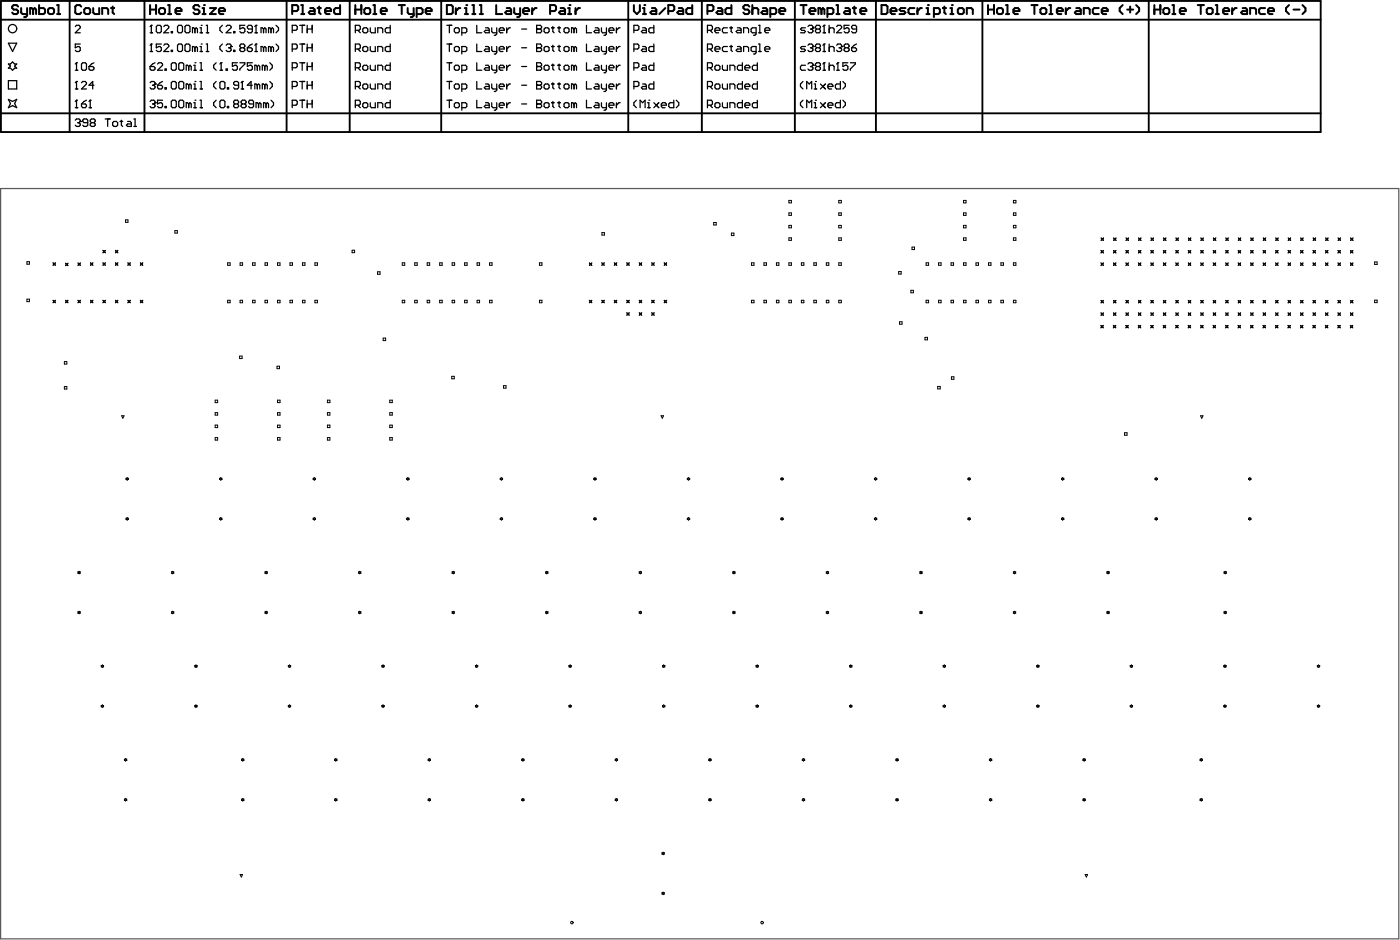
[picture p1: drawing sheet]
<svg xmlns="http://www.w3.org/2000/svg" width="950mm" height="637mm" viewBox="0 0 950 637" stroke-linecap="round" stroke-linejoin="round" font-family="sans-serif">
<path d="M0 128h949v508h-949z" fill="none" stroke="#5a5a5a" stroke-width=".85"/>
<g fill="none" stroke="#000" stroke-width=".85">
<path d="M51 18l1-1h2v1v1l-3 3h3M102 18l1-1v5M107 17h2v1v3v1h-2l-1-1v-3zM111 18l1-1h2v1v1l-3 3h3M121 17h2l1 1v3l-1 1h-2l-1-1v-3zM126 17h2l1 1v3l-1 1h-2l-1-1v-3zM132 20l-1-1v3M132 20v2M132 20l1-1 1 1v2M136 19v3M140 17h1v5M151 17l-2 2v2l2 1"/>
<path d="M153 18l1-1h2l1 1v1l-4 3h4M166 17h-3v3l1-1 2 1v1l-1 1h-1l-1-1M171 20h-2l-1-1 1-2h1l1 1v3l-1 1h-1l-1-1M173 18l1-1v5M179 20l-2-1v3M179 20v2M179 20l1-1v1v2M184 20l-2-1v3M184 20l1-1 1 1v2M184 20v2M187 17l2 2v2l-2 1M203 17h4"/>
<path d="M205 17v5M208 17v5M208 20h4M212 17v5M247 19h2v1v1v1h-2l-1-1v-1zM251 19v2l1 1h3v-3M265 17v5h-3l-1-1v-1l1-1h3M303 17h3M305 17v5M309 19h2l1 1v1l-1 1h-2l-1-1v-1zM323 17v5h4M329 19h2l1 1v2h-3l-1-1h1h3"/>
<path d="M334 19v2v1h3M337 19v4l-2 1M344 19v3M346 19h-1l-1 2M354 20h3M364 17h3v1v2v1v1h-3zM364 20h3M370 19h2v1v1v1h-2l-1-1v-1zM374 19h2M375 18v3l1 1M378 19h2M379 18v3l1 1"/>
<path d="M383 19h2l1 1v1l-1 1h-2v-1v-1zM389 20l-1-1v3M389 20v2M389 20l1-1 1 1v2M398 17v5h3M404 19h1l1 1v2h-2l-1-1h1h2M408 19v2l1 1h2M411 19v4l-1 1M418 19v3M421 19h-1l-2 2M436 19h2v1v2h-2l-1-1h1h2M444 17v5h-3l-1-1v-1l1-1h3"/>
<path d="M493 19h-2l-1 1v1l1 1h2M495 19h2M496 18v3l1 1M500 19h2l1 1v2h-3l-1-1h1h3M515 17v5M546 19h-2l-1 1 3 1v1h-3M548 18l1-1h2v1v2M550 20h1M551 20v1v1h-2l-1-1M554 20l-1 1 1 1h2l1-1-1-1M554 20l-1-1 1-2h2l1 1-1 2M554 20h2"/>
<path d="M558 18l1-1v5M562 20l1-1h2l1 1v2M562 17v5M568 18v-1h2l1 1v1l-3 3h3M576 17h-3v3l1-1 2 1v1l-1 1h-2v-1M581 20h-2l-1-1 1-2h1l1 1v3l-1 1h-1l-1-1M6 29h5l-2 6zM54 30h-3v2h3v2v1h-2l-1-1M102 35h1M102 22h1M102 31l1-1v5M109 30h-3v2h2h1v2v1h-2l-1-1"/>
<path d="M111 31l1-1h2v1v1l-3 3h3M116 34h1v1h-1zM116 21h1v1h-1zM121 30h2l1 1v3l-1 1h-2l-1-1v-3zM126 30h2l1 1v3l-1 1h-2l-1-1v-3zM132 32h-1v3M132 32h1h1v3M132 32v3M136 32v3M136 35h1M136 22h1M140 30h1v5"/>
<path d="M140 35h2M140 22h2M151 30l-2 2v1l2 2M153 31l1-1h2l1 1-1 1M155 32h1M156 32l1 1-1 2h-2l-1-1M158 34h1v1h-1zM158 21h1v1h-1zM164 32h-1l1-2h1l1 1-1 1M164 32l-1 1 1 2h1l1-1-1-2M164 32h1M168 32h2l1 2-1 1h-1l-1-1z"/>
<path d="M171 30l-3 2M173 35h2M173 22h2M173 31l1-1v5M179 32h-2v3M179 32v3M179 32h1v3M184 32h-2v3M184 32v3M184 32h1h1v3M187 30l2 2v1l-2 2M198 33h3l1-1v-1l-1-1h-3v5"/>
<path d="M198 21h3l1-1v-2l-1-1h-3v5M203 30h4M205 30v5M208 30v5M208 32h4M212 30v5M241 33h3v-1v-1v-1h-3v5M241 21h3v-1v-2v-1h-3v5M243 33l1 2M243 21l1 1M247 32h2v2v1h-2l-1-1v-2zM251 32v2l1 1h3v-3"/>
<path d="M256 35v-3h3h1v3M256 22v-3h3l1 1v2M265 30v5h-3l-1-1v-2h1h3M303 30h3M305 30v5M309 32h2h1v2l-1 1h-2l-1-1v-2zM313 35h3l1-1v-2h-1h-3v5M313 22h3l1-1v-1l-1-1h-3v5M323 30v5h4M329 32h2h1v3h-3l-1-1 1-1h3M334 32v2v1h3M337 32v4l-2 1"/>
<path d="M339 33h3l-1-1h-2v2v1h2M339 21h3l-1-2h-2v1v1v1h2M344 32v3M346 32h-1l-1 1M354 32h3M364 30h3v1v1v2v1h-3zM364 32h3M370 32h2v2v1h-2l-1-1v-2zM374 32h2M375 31v3l1 1M378 32h2M379 31v3l1 1"/>
<path d="M383 32h2h1v2l-1 1h-2v-1v-2zM389 32h-1v3M389 32h1h1v3M389 32v3M398 30v5h3M404 32h1h1v3h-2l-1-1 1-1h2M408 32v2l1 1h2M411 32v4l-1 1M413 33h3v-1h-2h-1v2l1 1h2M413 21h3v-2h-2l-1 1v1l1 1h2M418 32v3M421 32h-1l-2 1"/>
<path d="M430 33h3v-1v-1v-1h-3v5M430 21h3v-1v-2v-1h-3v5M436 32h2v3h-2l-1-1 1-1h2M444 30v5h-3l-1-1v-2h1h3M480 33h2l1-1v-1l-1-1h-2v5M480 21h2l1-1v-2l-1-1h-2v5M482 33l1 2M482 21l1 1M485 33h3v-1h-2h-1v2l1 1h2M485 21h3v-2h-2l-1 1v1l1 1h2M493 32h-2h-1v2l1 1h2M495 32h2"/>
<path d="M496 31v3l1 1M500 32h2h1v3h-3l-1-1 1-1h3M504 35v-3h3h1v3M504 22v-3h3l1 1v2M513 35h-3l-1-1v-2h1h3v4l-2 1M513 22h-3l-1-1v-1l1-1h3v4l-2 1M515 30v5M515 35h1M515 22h1M519 33h3l-1-1h-1h-1v2l1 1h1M519 21h3l-1-2h-1l-1 1v1l1 1h1M546 32h-2h-1l3 2v1h-3"/>
<path d="M548 31l1-1h2v1v1M550 32h1M551 32v1v2h-2l-1-1M554 32h-1l1-2h2l1 1-1 1M554 32l-1 1 1 2h2l1-1-1-2M554 32h2M558 35h2M558 22h2M558 31l1-1v5M562 32h1h2h1v3M562 30v5M568 31v-1h2l1 1-1 1"/>
<path d="M569 32h1M570 32l1 1-1 2h-2v-1M573 32v-2h2l1 1-1 1M573 32v1v2h2l1-1-1-2M573 32h2M578 32h2l1 2-1 1h-1l-1-1zM581 30l-3 2M6 43h1l2-1 1 1h1l-1 2 1 1h-1l-1 2-2-2h-1l1-1zM6 55h5v5h-5zM51 43h1v5M51 56l1-1v5M51 48h2"/>
<path d="M55 56l1-1h2l1 1v1l-4 3h4M56 43h2h1v4l-1 1h-2l-1-1v-4zM60 45h3l1 2-1 1h-2l-1-1zM64 58h-4l3-3v5M64 43l-4 2M102 56l1-1h1l1 1-1 2M102 45h2l1 2-1 1h-1l-1-1zM103 58h1M104 58l1 1-1 1h-1l-1-1M105 43l-3 2M107 58h2l1 1-1 1h-1l-1-1zM107 43h1h1h1v1l-3 4h3"/>
<path d="M110 55l-3 3M112 59h1v1h-1zM112 47h1v1h-1zM117 55h2l1 1v3l-1 1h-2l-1-1v-3zM117 43h2h1v4l-1 1h-2l-1-1v-4zM122 55h2l1 1v3l-1 1h-2l-1-1v-3zM122 43h2h1v4l-1 1h-2l-1-1v-4zM128 58l-2-1v3M128 45l-2-1v4M128 45v3M128 58v2M128 58l1-1 1 1v2"/>
<path d="M128 45l1-1 1 1v3M131 57h1v3M131 48h2M131 44h1v4M136 55v5M136 48h1M136 43v5M147 55l-2 2v2l2 1M147 43l-2 1v2l2 2M149 48h2M149 43h1v5M150 55h2l1 1v3l-1 1h-2l-1-1v-3z"/>
<path d="M153 47h1v1h-1zM154 59h1v1h-1zM161 43h-3v2l1-1 2 1v2l-1 1h-2v-1M162 58h-3l-1-1 1-2h2l1 1v3l-1 1h-2l-1-1M163 43h3l-3 4v1M164 56v-1v5M171 58h-3l2-3v5M171 43h-3v2l1-1 2 1v2l-1 1h-1l-1-1M175 58l-2-1v3M175 45l-2-1v4M175 45v-1l1 1v3M175 45v3"/>
<path d="M175 58v2M175 58v-1l1 1v2M180 58l-2-1v3M180 45l-2-1v4M180 45v3M180 58v2M180 58v-1l1 1v2M180 45v-1l1 1v3M183 55l2 2v2l-2 1M183 43l2 1v2l-2 2M198 59h3l1-1v-2l-1-1h-3v5M198 46h3l1-1v-2h-1h-3v5"/>
<path d="M203 55h4M203 43h4M205 43v5M205 55v5M208 58h4M208 45h4M208 43v5M208 55v5M212 43v5M212 55v5M241 59h3v-1v-2v-1h-3v5M241 46h3v-1v-2h-3v5"/>
<path d="M243 59l1 1M243 46l1 2M247 57h2v1v1v1h-2l-1-1v-1zM247 44h2v1v2v1h-2l-1-1v-2zM251 57v2l1 1h3v-3M251 44v3l1 1h3v-4M256 48v-4h3l1 1v3M265 55v5h-3l-1-1v-1l1-1h3M265 43v5h-3l-1-1v-2l1-1h3M303 55h3M303 43h3M305 43v5"/>
<path d="M305 55v5M309 57h2l1 1v1l-1 1h-2l-1-1v-1zM309 44h2l1 1v2l-1 1h-2l-1-1v-2zM313 48h3l1-1v-2l-1-1h-3v5M323 55v5h4M323 43v5h4M329 57h2l1 1v2h-3l-1-1h1h3M329 44h2l1 1v3h-3l-1-1 1-1h3M334 57v2v1h3M334 44v3v1h3M337 44v4l-2 1M337 57v4l-2 1"/>
<path d="M339 59h3l-1-2h-2v1v1v1h2M339 46h3l-1-2h-2v1v2v1h2M344 44v4M344 57v3M346 57h-1l-1 2M346 44h-1l-1 2M354 58h3M354 45h3M364 55h3v1v2v1v1h-3zM364 58h3M364 43h3v2v2v1h-3zM364 45h3"/>
<path d="M370 57h2v1v1v1h-2l-1-1v-1zM370 44h2v1v2v1h-2l-1-1v-2zM374 57h2M374 44h2M375 43v4l1 1M375 56v3l1 1M378 57h2M378 44h2M379 43v4l1 1M379 56v3l1 1M383 57h2l1 1v1l-1 1h-2v-1v-1zM383 44h2l1 1v2l-1 1h-2v-1v-2z"/>
<path d="M389 58l-1-1v3M389 45l-1-1v4M389 45v3M389 58v2M389 58l1-1 1 1v2M389 45l1-1 1 1v3M398 55v5h3M398 43v5h3M404 57h1l1 1v2h-2l-1-1h1h2M404 44h1l1 1v3h-2l-1-1 1-1h2M408 57v2l1 1h2M408 44v3l1 1h2"/>
<path d="M411 57v4l-1 1M411 44v4l-1 1M413 59h3v-2h-2l-1 1v1l1 1h2M413 46h3v-2h-2l-1 1v2l1 1h2M418 44v4M418 57v3M421 57h-1l-2 2M421 44h-1l-2 2M430 59h3v-1v-2v-1h-3v5M430 46h3v-1v-2h-3v5M436 57h2v1v2h-2l-1-1h1h2M436 44h2v1v3h-2l-1-1 1-1h2"/>
<path d="M444 55v5h-3l-1-1v-1l1-1h3M444 43v5h-3l-1-1v-2l1-1h3M480 59h2l1-1v-2l-1-1h-2v5M480 46h2l1-1v-2h-1h-2v5M482 59l1 1M482 46l1 2M486 57h2v1v1v1h-2l-1-1v-1zM486 44h2v1v2v1h-2l-1-1v-2zM490 57v2l1 1h2v-3M490 44v3l1 1h2v-4M495 48v-4h3l1 1v3M504 55v5h-3l-1-1v-1l1-1h3"/>
<path d="M504 43v5h-3l-1-1v-2l1-1h3M505 59h4l-1-2h-2l-1 1v1l1 1h2M505 46h4l-1-2h-2l-1 1v2l1 1h2M514 55v5h-3l-1-1v-1l1-1h3M514 43v5h-3l-1-1v-2l1-1h3M545 55l-2 2v2l2 1M546 44h-2l-1 1v2l1 1h2M548 43h1h2v2M550 45h1M551 45v1v2h-2l-1-1M552 57h1v3M554 45l-1 1 1 2h2l1-1-1-2"/>
<path d="M554 45l-1-1 1-1h2h1l-1 2M554 45h2M557 57l3 3M558 48h2M558 43h1v5M560 57l-3 3M562 59h3l-1-2h-2v1v1v1h2M562 45l1-1h2l1 1v3M562 43v5M568 48h1M568 43v5M570 55v5h-2l-1-1v-1l1-1h2"/>
<path d="M572 55l1 2v2l-1 1M575 43h-3v2l1-1 2 1v2l-1 1h-1l-1-1M577 43h3l-3 4v1M6 67l3 2 2-2-1 3 1 3-2-1-3 1 1-3zM51 60h2M51 69l1-1v5M51 73h2M55 70h3l1 2-1 1h-2l-1-1zM59 68l-4 2M60 73h2M60 69l1-1v5M102 69l1-1h1l1 1-1 1"/>
<path d="M103 70h1M104 70l1 1-1 2h-1l-1-1M110 68h-3v2h2h1v2l-1 1h-1l-1-1M112 72h1v1h-1zM117 68h2l1 1v3l-1 1h-2l-1-1v-3zM122 68h2l1 1v3l-1 1h-2l-1-1v-3zM128 70h-2v3M128 70v3M128 70h1h1v3M131 60h2M131 73h2M131 70h1v3"/>
<path d="M136 60h1M136 73h1M136 68v5M147 68l-2 2v1l2 2M150 68h2l1 1v3l-1 1h-2l-1-1v-3zM154 72h1v1h-1zM159 70l-1 1 1 2h2l1-1-1-2M159 70h2M159 70h-1l1-2h2l1 1-1 1M164 60h1M164 70v1v2h2l1-1-1-2M164 70h2"/>
<path d="M164 70v-2h2l1 1-1 1M172 70h-3v-2h2l1 1v3l-1 1h-2v-1M175 70h-1v3M175 70h1h1v3M175 70v3M180 70h-1v3M180 70v3M180 70h1h1v3M184 68l2 2v1l-2 2M198 71h3l1-1v-1l-1-1h-3v5M203 68h4M205 68v5"/>
<path d="M208 70h4M208 68v5M212 68v5M241 71h3v-1v-1v-1h-3v5M243 71l1 2M247 70h2v2v1h-2l-1-1v-2zM251 70v2l1 1h3v-3M256 60v-3h3l1 1v2M256 73v-3h3h1v3M265 68v5h-3l-1-1v-2h1h3M303 68h3M305 68v5"/>
<path d="M309 70h2h1v2l-1 1h-2l-1-1v-2zM313 60h3l1-1v-1l-1-1h-3v5M313 73h3l1-1v-2h-1h-3v5M323 68v5h4M329 70h2h1v3h-3l-1-1 1-1h3M334 70v2v1h3M337 70v4l-2 1M339 71h3l-1-1h-2v2v1h2M344 70v3M346 70h-1l-1 1M354 70h3M364 68h3v1v1v2v1h-3z"/>
<path d="M364 70h3M370 70h2v2v1h-2l-1-1v-2zM374 70h2M375 69v3l1 1M378 70h2M379 69v3l1 1M383 70h2h1v2l-1 1h-2v-1v-2zM389 70h1h1v3M389 70h-1v3M389 70v3M398 68v5h3M404 70h1h1v3h-2l-1-1 1-1h2"/>
<path d="M408 70v2l1 1h2M411 70v4l-1 1M413 71h3v-1h-2h-1v2l1 1h2M418 70v3M421 70h-1l-2 1M432 68l-2 2v1l2 2M434 73v-5l2 2 2-2v5M439 70h1v3M439 73h2M444 70l3 3M447 70l-3 3M449 71h3l-1-1h-2v2v1h2"/>
<path d="M457 68v5h-2l-1-1v-2h1h2M459 68l1 2v1l-1 2M480 71h2l1-1v-1l-1-1h-2v5M482 71l1 2M486 70h2v2v1h-2l-1-1v-2zM490 70v2l1 1h2v-3M495 60v-3h3l1 1v2M495 73v-3h3h1v3M504 68v5h-3l-1-1v-2h1h3M505 71h4l-1-1h-2h-1v2l1 1h2M514 68v5h-3l-1-1v-2h1h3M545 68l-2 2v1l2 2"/>
<path d="M547 60v-5l2 2 2-2v5M547 73v-5l2 2 2-2v5M552 60h2M552 73h2M552 70h1v3M557 70l3 3M560 70l-3 3M562 71h3l-1-1h-2v2v1h2M570 68v5h-2l-1-1v-2h1h2M572 68l1 2v1l-1 2M51 81h1h2v2M53 83h1"/>
<path d="M54 83v1v2h-2l-1-1M60 83h-3l-1-1 1-1h2h1v4l-1 1h-2l-1-1M62 83l-1-1 1-1h2h1l-1 2M62 83l-1 1 1 2h2l1-1-1-2M62 83h2M71 81h4M73 81v5M77 82h2l1 1v2l-1 1h-2l-1-1v-2zM81 82h2M82 81v4l1 1M87 82h1l1 1v3h-2l-1-1 1-1h2M91 81h1v5"/>
<path d="M91 86h1"/>
<circle cx="9" cy="19" r="2.8"/>
</g>
<g fill="none" stroke="#000" stroke-width=".68">
<path d="M535 136h2v2h-2zM569 136h2v2h-2zM654 136h1v2h-1zM687 136h2v2h-2zM85 149h2v2h-2zM119 156h1v2h-1zM408 158h2v1h-2zM484 151h2v1h-2zM496 158h2v2h-2zM535 144h2v2h-2zM535 153h2v1h-2zM569 144h2v2h-2z"/>
<path d="M569 153h2v1h-2zM654 144h1v2h-1zM654 153h1v1h-1zM687 153h2v1h-2zM687 144h2v2h-2zM18 177h2v2h-2zM154 178h2v2h-2zM163 178h2v2h-2zM171 178h2v2h-2zM180 178h1v2h-1zM188 178h2v2h-2zM197 178h1v2h-1z"/>
<path d="M205 178h2v2h-2zM214 178h1v2h-1zM239 170h2v1h-2zM273 178h2v2h-2zM281 178h2v2h-2zM290 178h1v2h-1zM298 178h2v2h-2zM307 178h1v2h-1zM315 178h2v2h-2zM324 178h1v2h-1zM332 178h2v2h-2zM366 178h2v2h-2z"/>
<path d="M400 178l1 1v-1v1v1v-1l-1 1v-1zM408 178l1 1 1-1v1v1l-1-1-1 1 1-1zM417 178l1 1v-1v1v1v-1l-1 1v-1zM425 178l1 1 1-1-1 1 1 1-1-1-1 1 1-1zM434 178v1l1-1v1v1l-1-1v1v-1zM442 178l1 1 1-1-1 1 1 1-1-1-1 1v-1zM451 178v1l1-1v1v1l-1-1v1v-1zM510 178h1v2h-1zM518 178h2v2h-2zM527 178h1v2h-1zM535 178h2v2h-2zM535 161h2v2h-2z"/>
<path d="M544 178h1v2h-1zM552 178h2v2h-2zM561 178h1v2h-1zM569 178h2v2h-2zM569 161h2v2h-2zM619 167h1v2h-1zM628 178h2v2h-2zM637 178h1v2h-1zM645 178h2v2h-2zM654 178h1v2h-1zM654 161h1v2h-1zM662 178h2v2h-2z"/>
<path d="M671 178h1v2h-1zM679 178h2v2h-2zM687 178h2v2h-2zM687 161h2v2h-2zM747 161l1 1 1-1-1 1 1 1h-1h-1v-1zM755 161l1 1 1-1v1v1h-1h-1l1-1zM764 161l1 1 1-1-1 1 1 1h-1h-1v-1zM772 161l1 1 1-1v1v1h-1h-1l1-1zM781 161l1 1v-1v1v1h-1v-1zM789 161l1 1 1-1-1 1 1 1h-1h-1l1-1zM798 161l1 1v-1v1v1h-1v-1zM806 161l1 1 1-1-1 1 1 1h-1h-1l1-1z"/>
<path d="M815 161v1l1-1v1v1h-1v-1zM823 161l1 1 1-1-1 1 1 1h-1h-1v-1zM832 161v1l1-1v1v1h-1v-1zM840 161l1 1 1-1-1 1 1 1h-1h-1v-1zM848 161l1 1 1-1v1v1h-1h-1l1-1zM857 161l1 1 1-1-1 1 1 1h-1h-1v-1zM865 161l1 1 1-1v1v1h-1h-1l1-1zM874 161l1 1 1-1-1 1 1 1h-1h-1v-1zM882 161l1 1 1-1v1v1h-1h-1l1-1zM891 161l1 1v-1v1v1h-1v-1zM899 161l1 1 1-1-1 1 1 1h-1h-1l1-1zM908 161l1 1v-1v1v1h-1v-1z"/>
<path d="M916 161l1 1 1-1-1 1 1 1h-1h-1l1-1zM932 178h2v1h-2zM256 184h2v2h-2zM610 184h1v2h-1zM618 197h2v1h-2zM18 203h2v1h-2zM36 204h1h1h-1l1 1h-1h-1v-1zM44 204h1h1v1h-1h-1l1-1zM53 204h1h1h-1l1 1h-1h-1v-1zM61 204h1h1v1h-1h-1l1-1zM70 204h1v1h-1v-1zM78 204h1h1v1h-1h-1l1-1z"/>
<path d="M87 204h1v1h-1v-1zM95 204h1h1h-1l1 1h-1h-1l1-1zM154 204h2v1h-2zM163 204h2v1h-2zM171 204h2v1h-2zM180 204h1v1h-1zM188 204h2v1h-2zM197 204h1v1h-1zM205 204h2v1h-2zM214 204h1v1h-1zM273 204h2v1h-2zM281 204h2v1h-2z"/>
<path d="M290 204h1v1h-1zM298 204h2v1h-2zM307 204h1v1h-1zM315 204h2v1h-2zM324 204h1v1h-1zM332 204h2v1h-2zM366 204h2v1h-2zM400 204h1v1h-1v-1zM408 204h1h1v1h-1h-1l1-1zM417 204h1v1h-1v-1zM425 212h1h1l-1 1 1 1-1-1-1 1 1-1zM425 204h1h1h-1l1 1h-1h-1l1-1z"/>
<path d="M434 212h1v1v1l-1-1v1v-1zM434 204h1v1h-1v-1zM442 204h1h1h-1l1 1h-1h-1v-1zM442 212h1h1l-1 1 1 1-1-1-1 1v-1zM451 204h1v1h-1v-1zM510 204h1v1h-1zM518 204h2v1h-2zM527 204h1v1h-1zM535 204h2v1h-2zM544 204h1v1h-1zM552 204h2v1h-2zM561 204h1v1h-1z"/>
<path d="M569 204h2v1h-2zM610 218h2v2h-2zM628 204h2v1h-2zM637 204h1v1h-1zM645 204h2v1h-2zM654 204h1v1h-1zM662 204h2v1h-2zM671 204h1v1h-1zM679 204h2v1h-2zM687 204h2v1h-2zM747 212h1h1l-1 1 1 1-1-1-1 1v-1zM747 204h1h1h-1l1 1h-1h-1v-1z"/>
<path d="M755 204h1h1v1h-1h-1l1-1zM755 212h1h1v1v1l-1-1-1 1 1-1zM764 212h1v1v1v-1l-1 1v-1zM764 204h1v1h-1v-1zM772 212h1h1l-1 1 1 1-1-1-1 1 1-1zM772 204h1h1h-1l1 1h-1h-1l1-1zM781 212h1v1v1v-1l-1 1v-1zM781 204h1v1h-1v-1zM789 212h1h1l-1 1 1 1-1-1-1 1 1-1zM789 204h1h1h-1l1 1h-1h-1l1-1zM798 212h1v1v1l-1-1v1v-1zM798 204h1v1h-1v-1z"/>
<path d="M806 212h1h1l-1 1 1 1-1-1-1 1v-1zM806 204h1h1h-1l1 1h-1h-1v-1zM815 212h1v1v1l-1-1v1v-1zM815 204h1v1h-1v-1zM823 212h1h1l-1 1 1 1-1-1-1 1v-1zM823 204h1h1h-1l1 1h-1h-1v-1zM831 204h1h1v1h-1h-1l1-1zM831 212h1h1v1v1l-1-1-1 1 1-1zM840 204h1h1h-1l1 1h-1h-1v-1zM840 212h1h1l-1 1 1 1-1-1-1 1v-1zM848 212h1h1v1v1l-1-1-1 1 1-1zM848 204h1h1v1h-1h-1l1-1z"/>
<path d="M857 212h1h1l-1 1 1 1-1-1-1 1v-1zM857 204h1h1h-1l1 1h-1h-1v-1zM865 212h1h1v1v1l-1-1-1 1 1-1zM865 204h1h1v1h-1h-1l1-1zM874 212h1v1v1v-1l-1 1v-1zM874 204h1v1h-1v-1zM882 212h1h1l-1 1 1 1-1-1-1 1 1-1zM882 204h1h1h-1l1 1h-1h-1l1-1zM891 212h1v1v1v-1l-1 1v-1zM891 204h1v1h-1v-1zM899 212h1h1l-1 1 1 1-1-1-1 1 1-1zM899 204h1h1h-1l1 1h-1h-1l1-1z"/>
<path d="M908 212h1v1v1l-1-1v1v-1zM908 204h1v1h-1v-1zM916 212h1h1l-1 1 1 1-1-1-1 1v-1zM916 204h1h1h-1l1 1h-1h-1v-1zM932 203h2v2h-2zM260 229h2v2h-2zM627 229h2v1h-2zM747 221h1v1h-1v-1zM755 221h1h1h-1l1 1h-1h-1l1-1zM764 221h1v1h-1v-1zM772 221h1h1h-1l1 1h-1h-1l1-1zM781 221h1v1h-1v-1z"/>
<path d="M789 221h1h1h-1l1 1h-1h-1v-1zM798 221h1v1h-1v-1zM806 221h1h1h-1l1 1h-1h-1v-1zM814 221h1h1v1h-1h-1l1-1zM823 221h1h1h-1l1 1h-1h-1v-1zM831 221h1h1v1h-1h-1l1-1zM840 221h1h1h-1l1 1h-1h-1v-1zM848 221h1h1v1h-1h-1l1-1zM857 221h1v1h-1v-1zM865 221h1h1h-1l1 1h-1h-1l1-1zM874 221h1v1h-1v-1zM882 221h1h1h-1l1 1h-1h-1l1-1z"/>
<path d="M891 221h1v1h-1v-1zM899 221h1h1h-1l1 1h-1h-1v-1zM908 221h1v1h-1v-1zM916 221h1h1h-1l1 1h-1h-1v-1zM44 245h1v2h-1zM163 241h1v2h-1zM188 248h2v2h-2zM306 255h2v2h-2zM645 255h2v2h-2zM44 262h1v2h-1zM146 271h2v2h-2zM146 280h2v1h-2z"/>
<path d="M188 280h2v1h-2zM188 271h2v2h-2zM222 280h2v1h-2zM222 271h2v2h-2zM264 280h2v1h-2zM264 271h2v2h-2zM342 261h1v2h-1zM636 262h2v2h-2zM82 282h2l-1 1zM146 288h2v2h-2zM146 297h2v1h-2zM188 297h2v1h-2z"/>
<path d="M188 288h2v2h-2zM222 297h2v1h-2zM222 288h2v2h-2zM264 297h2v1h-2zM264 288h2v2h-2zM448 282h2l-1 1zM763 293h2v2h-2zM814 282h2l-1 1zM163 593h2l-1 1zM736 593h2l-1 1z"/>
<circle cx="388" cy="625" r=".8"/>
<circle cx="517" cy="625" r=".8"/>
</g>
<g fill="none" stroke="#000" stroke-width="1.3">
<path d="M1 1h895v88h-895zM1 13h895M47 1v88M98 1v88M194 1v88M237 1v88M299 1v88M426 1v88M476 1v88M539 1v88M594 1v88M666 1v88"/>
<path d="M779 1v88M1 77h895"/>
</g>
<g fill="#000">
<circle cx="103" cy="17" r=".4"/>
<circle cx="136" cy="17" r=".4"/>
<circle cx="138" cy="3" r=".7"/>
<circle cx="174" cy="17" r=".4"/>
<circle cx="316" cy="3" r=".7"/>
<circle cx="364" cy="20" r=".4"/>
<circle cx="386" cy="3" r=".7"/>
<circle cx="437" cy="3" r=".7"/>
<circle cx="551" cy="19" r=".4"/>
<circle cx="559" cy="17" r=".4"/>
<circle cx="629" cy="3" r=".7"/>
<circle cx="646" cy="3" r=".7"/>
<circle cx="103" cy="30" r=".4"/>
<circle cx="136" cy="30" r=".4"/>
<circle cx="157" cy="32" r=".4"/>
<circle cx="174" cy="30" r=".4"/>
<circle cx="364" cy="32" r=".4"/>
<circle cx="551" cy="32" r=".4"/>
<circle cx="559" cy="30" r=".4"/>
<circle cx="571" cy="32" r=".4"/>
<circle cx="52" cy="55" r=".4"/>
<circle cx="52" cy="43" r=".4"/>
<circle cx="105" cy="57" r=".4"/>
<circle cx="132" cy="55" r=".4"/>
<circle cx="132" cy="43" r=".4"/>
<circle cx="150" cy="43" r=".4"/>
<circle cx="164" cy="55" r=".4"/>
<circle cx="364" cy="58" r=".4"/>
<circle cx="364" cy="45" r=".4"/>
<circle cx="551" cy="44" r=".4"/>
<circle cx="553" cy="55" r=".4"/>
<circle cx="559" cy="43" r=".4"/>
<circle cx="568" cy="43" r=".4"/>
<circle cx="52" cy="68" r=".4"/>
<circle cx="61" cy="68" r=".4"/>
<circle cx="105" cy="70" r=".4"/>
<circle cx="132" cy="68" r=".4"/>
<circle cx="364" cy="70" r=".4"/>
<circle cx="440" cy="68" r=".4"/>
<circle cx="553" cy="68" r=".4"/>
<circle cx="54" cy="82" r=".4"/>
</g>
<g fill="none" stroke="#000" stroke-width="1.4">
<path d="M12 4l-1-1h-2l-1 1v1l1 1h2l1 2v1l-1 1h-2l-1-1M14 5v4l1 1h3M18 5v6l-1 1h-1M22 6l1-1 1 1v4M22 6l-1-1h-1v5M22 6v4M27 3v7h3l1-1v-3l-1-1h-3M34 5h2l1 1v3l-1 1h-2l-1-1v-3zM39 3h1v7M39 10h2M55 4l-1-1h-2l-1 1v5l1 1h2l1-1M57 6l1-1h2l1 1v3l-1 1h-2l-1-1z"/>
<path d="M63 5v4l1 1h3v-5M69 10v-5h3l1 1v4M75 5h2M76 4v5l1 1M102 6h4M102 3v7M106 3v7M108 6l1-1h2l1 1v3l-1 1h-2l-1-1zM114 3h1v7M114 10h2M119 8h4v-2l-1-1h-2l-1 1v3l1 1h2M135 4l-1-1h-2l-1 1v1l1 1h2l1 2v1l-1 1h-2l-1-1"/>
<path d="M137 10h2M137 5h1v5M142 5h4l-4 5h4M148 8h5v-2l-1-1h-2l-2 1v3l2 1h2M198 8h3l1-2v-2l-1-1h-3v7M204 3h1v7M204 10h2M210 5h2l1 1v4h-3l-1-1 1-1h3M215 5h3M216 4v5l2 1M221 8h4v-2l-1-1h-2l-1 1v3l1 1h2M231 3v7h-3l-1-1v-3l1-1h3"/>
<path d="M241 6h4M241 3v7M245 3v7M248 5h2l1 1v3l-1 1h-2l-1-1v-3zM253 3h1v7M253 10h2M258 8h4v-2l-1-1h-2l-1 1v3l1 1h2M270 3h5M272 3v7M277 5v4l1 1h3M281 5v6l-1 1h-1M283 10h3l1-1v-3l-1-1h-3v7"/>
<path d="M289 8h4v-2l-1-1h-2l-1 1v3l1 1h2M303 3h3l1 1v5l-1 1h-3zM309 5v5M312 5h-1l-2 3M315 10h2M315 5h1v5M320 3h1v7M320 10h2M325 3h1v7M325 10h2M337 3v7h4M344 5h2l1 1v4h-3l-1-1 1-1h3"/>
<path d="M349 5v4l1 1h3M353 5v6l-1 1h-1M355 8h4v-2l-1-1h-2l-1 1v3l1 1h2M361 5v5M364 5h-1l-2 3M373 8h3l1-2v-2l-1-1h-3v7M380 5h2l1 1v4h-3l-1-1 1-1h3M385 10h2M385 5h1v5M390 5v5M393 5h-1l-2 3M430 3v5l2 2 2-2v-5"/>
<path d="M436 10h2M436 5h1v5M442 5h2l1 1v4h-3l-1-1 1-1h3M451 5l-4 5M453 8h3l1-2v-2l-1-1h-3v7M460 5h2l1 1v4h-3l-1-1 1-1h3M470 3v7h-3l-1-1v-3l1-1h3M480 8h3l1-2v-2l-1-1h-3v7M487 5h2l1 1v4h-3l-1-1 1-1h3M496 3v7h-3l-1-1v-3l1-1h3M508 4l-1-1h-2l-1 1v1l1 1h2l1 2v1l-1 1h-2l-1-1M510 6l1-1h2l1 1v4"/>
<path d="M510 3v7M517 5h2l1 1v4h-3l-1-1 1-1h3M523 10h3l1-1v-3l-1-1h-3v7M529 8h4v-2l-1-1h-2l-1 1v3l1 1h2M543 3h4M545 3v7M549 8h4v-2l-1-1h-2l-1 1v3l1 1h2M557 6l-1-1h-1v5M557 6v4M557 6l1-1 1 1v4M561 10h3l1-1v-3l-1-1h-3v7M567 3h1v7"/>
<path d="M567 10h2M573 5h2l1 1v4h-3l-1-1 1-1h3M579 5h2M580 4v5l1 1M584 8h4v-2l-1-1h-2l-1 1v3l1 1h2M598 3h3l1 1v5l-1 1h-3zM604 8h4v-2l-1-1h-2l-1 1v3l1 1h2M614 5h-3l-1 1 1 2h2l1 1-1 1h-3M620 5h-3l-1 1v3l1 1h3M622 5v5M625 5h-1l-2 3M628 10h2"/>
<path d="M628 5h1v5M633 10h4l1-1v-3l-1-1h-4v7M640 5h2M641 4v5l1 1M645 10h2M645 5h1v5M650 6l1-1h2l1 1v3l-1 1h-2l-1-1zM656 10v-5h3l1 1v4M670 6h4M670 3v7M674 3v7M677 5h2l1 1v3l-1 1h-2l-1-1v-3z"/>
<path d="M682 3h1v7M682 10h2M687 8h5v-2l-1-1h-3l-1 1v3l1 1h3M700 3h4M702 3v7M707 5h2l1 1v3l-1 1h-2l-1-1v-3zM712 3h1v7M712 10h2M717 8h4v-2l-1-1h-2l-1 1v3l1 1h2M723 5v5M726 5h-1l-2 3M730 5h2l1 1v4h-3l-1-1 1-1h3"/>
<path d="M735 10v-5h3l1 1v4M745 5h-3l-1 1v3l1 1h3M747 8h4v-2l-1-1h-2l-1 1v3l1 1h2M762 3l-2 2v3l2 2M765 6h4M767 4v5M771 3l2 2v3l-2 2M783 6h4M783 3v7M787 3v7M790 5h2l1 1v3l-1 1h-2l-1-1v-3zM795 3h1v7"/>
<path d="M795 10h2M800 8h4v-2l-1-1h-2l-1 1v3l1 1h2M812 3h5M815 3v7M819 6l1-1h2l1 1v3l-1 1h-2l-1-1zM825 3h1v7M825 10h2M830 8h4v-2l-1-1h-2l-1 1v3l1 1h2M836 5v5M839 5h-1l-2 3M843 5h2l1 1v4h-3l-1-1 1-1h3M848 10v-5h3l1 1v4"/>
<path d="M858 5h-3l-1 1v3l1 1h3M860 8h4v-2l-1-1h-2l-1 1v3l1 1h2M874 3l-2 2v3l2 2M877 6h4M884 3l2 2v3l-2 2"/>
</g>
<g font-size="13.4">
<text x="79" y="327">PADesignator801</text>
<text x="143" y="327">PADesignator1301</text>
<text x="206" y="327">PADesignator1401</text>
<text x="270" y="327">PADesignator1501</text>
<text x="333" y="327">PADesignator1601</text>
<text x="397" y="327">PADesignator1701</text>
<text x="460" y="327">PADesignator1801</text>
<text x="524" y="327">PADesignator1901</text>
<text x="587" y="327">PADesignator2001</text>
<text x="651" y="327">PADesignator2101</text>
<text x="714" y="327">PADesignator2201</text>
<text x="778" y="327">PADesignator2301</text>
<text x="841" y="327">PADesignator2401</text>
<text x="79" y="354">PADesignator802</text>
<text x="143" y="354">PADesignator1302</text>
<text x="206" y="354">PADesignator1402</text>
<text x="270" y="354">PADesignator1502</text>
<text x="333" y="354">PADesignator1602</text>
<text x="397" y="354">PADesignator1702</text>
<text x="460" y="354">PADesignator1802</text>
<text x="524" y="354">PADesignator1902</text>
<text x="587" y="354">PADesignator2002</text>
<text x="651" y="354">PADesignator2102</text>
<text x="714" y="354">PADesignator2202</text>
<text x="778" y="354">PADesignator2302</text>
<text x="841" y="354">PADesignator2402</text>
<text x="47" y="391">PADesignator901</text>
<text x="110" y="391">PADesignator2501</text>
<text x="174" y="391">PADesignator2601</text>
<text x="237" y="391">PADesignator2701</text>
<text x="301" y="391">PADesignator2801</text>
<text x="364" y="391">PADesignator2901</text>
<text x="428" y="391">PADesignator3001</text>
<text x="491" y="391">PADesignator3101</text>
<text x="555" y="391">PADesignator3201</text>
<text x="618" y="391">PADesignator3301</text>
<text x="682" y="391">PADesignator3401</text>
<text x="745" y="391">PADesignator3501</text>
<text x="824" y="391">PADesignator1201</text>
<text x="47" y="418">PADesignator902</text>
<text x="110" y="418">PADesignator2502</text>
<text x="174" y="418">PADesignator2602</text>
<text x="237" y="418">PADesignator2702</text>
<text x="301" y="418">PADesignator2802</text>
<text x="364" y="418">PADesignator2902</text>
<text x="428" y="418">PADesignator3002</text>
<text x="491" y="418">PADesignator3102</text>
<text x="555" y="418">PADesignator3202</text>
<text x="618" y="418">PADesignator3302</text>
<text x="682" y="418">PADesignator3402</text>
<text x="745" y="418">PADesignator3502</text>
<text x="824" y="418">PADesignator1202</text>
<text x="63" y="454">PADesignator1001</text>
<text x="126" y="454">PADesignator3701</text>
<text x="189" y="454">PADesignator3801</text>
<text x="253" y="454">PADesignator3901</text>
<text x="316" y="454">PADesignator4001</text>
<text x="380" y="454">PADesignator4101</text>
<text x="443" y="454">PADesignator4201</text>
<text x="507" y="454">PADesignator4301</text>
<text x="570" y="454">PADesignator4401</text>
<text x="634" y="454">PADesignator4501</text>
<text x="697" y="454">PADesignator4601</text>
<text x="761" y="454">PADesignator4701</text>
<text x="824" y="454">PADesignator4801</text>
<text x="888" y="454">PADesignator4901</text>
<text x="78" y="518">PADesignator3601</text>
<text x="158" y="518">PADesignator1101</text>
<text x="221" y="518">PADesignator5101</text>
<text x="284" y="518">PADesignator5201</text>
<text x="348" y="518">PADesignator5301</text>
<text x="411" y="518">PADesignator5401</text>
<text x="475" y="518">PADesignator5501</text>
<text x="538" y="518">PADesignator5601</text>
<text x="602" y="518">PADesignator5701</text>
<text x="665" y="518">PADesignator5801</text>
<text x="729" y="518">PADesignator5901</text>
<text x="808" y="518">PADesignator6001</text>
<text x="443" y="581">PADesignator801</text>
<text x="443" y="608">PADesignator802</text>
</g>
<g font-size="13.1">
<text x="63" y="481">PADesignator1002</text>
<text x="126" y="481">PADesignator3702</text>
<text x="189" y="481">PADesignator3802</text>
<text x="253" y="481">PADesignator3902</text>
<text x="316" y="481">PADesignator4002</text>
<text x="380" y="481">PADesignator4102</text>
<text x="443" y="481">PADesignator4202</text>
<text x="507" y="481">PADesignator4302</text>
<text x="570" y="481">PADesignator4402</text>
<text x="634" y="481">PADesignator4502</text>
<text x="697" y="481">PADesignator4602</text>
<text x="761" y="481">PADesignator4702</text>
<text x="824" y="481">PADesignator4802</text>
<text x="888" y="481">PADesignator4902</text>
<text x="78" y="545">PADesignator3602</text>
<text x="158" y="545">PADesignator1102</text>
<text x="221" y="545">PADesignator5102</text>
<text x="284" y="545">PADesignator5202</text>
<text x="348" y="545">PADesignator5302</text>
<text x="411" y="545">PADesignator5402</text>
<text x="475" y="545">PADesignator5502</text>
<text x="538" y="545">PADesignator5602</text>
<text x="602" y="545">PADesignator5702</text>
<text x="665" y="545">PADesignator5802</text>
<text x="729" y="545">PADesignator5902</text>
<text x="808" y="545">PADesignator6002</text>
</g>
<g font-size="11.3">
<text x="34" y="181">PADesignator3016 PADesignator3015PADesignator3014PADesignator3013PADesignator3012PADesignator3011PADesignator3010PADesignator309</text>
<text x="744" y="181">PADesignator2042PADesignator2041PADesignator2040PADesignator2039PADesignator2038PADesignator2037PADesignator2036PADesignator2035PADesignator2034PADesignator2033PADesignator2032PADesignator2031PADesignator2030PADesignator2029PADesignator2028PADesignator2027PADesignator2026PADesignator2025PADesignator2024PADesignator2023PADesignator2022</text>
</g>
</svg>
